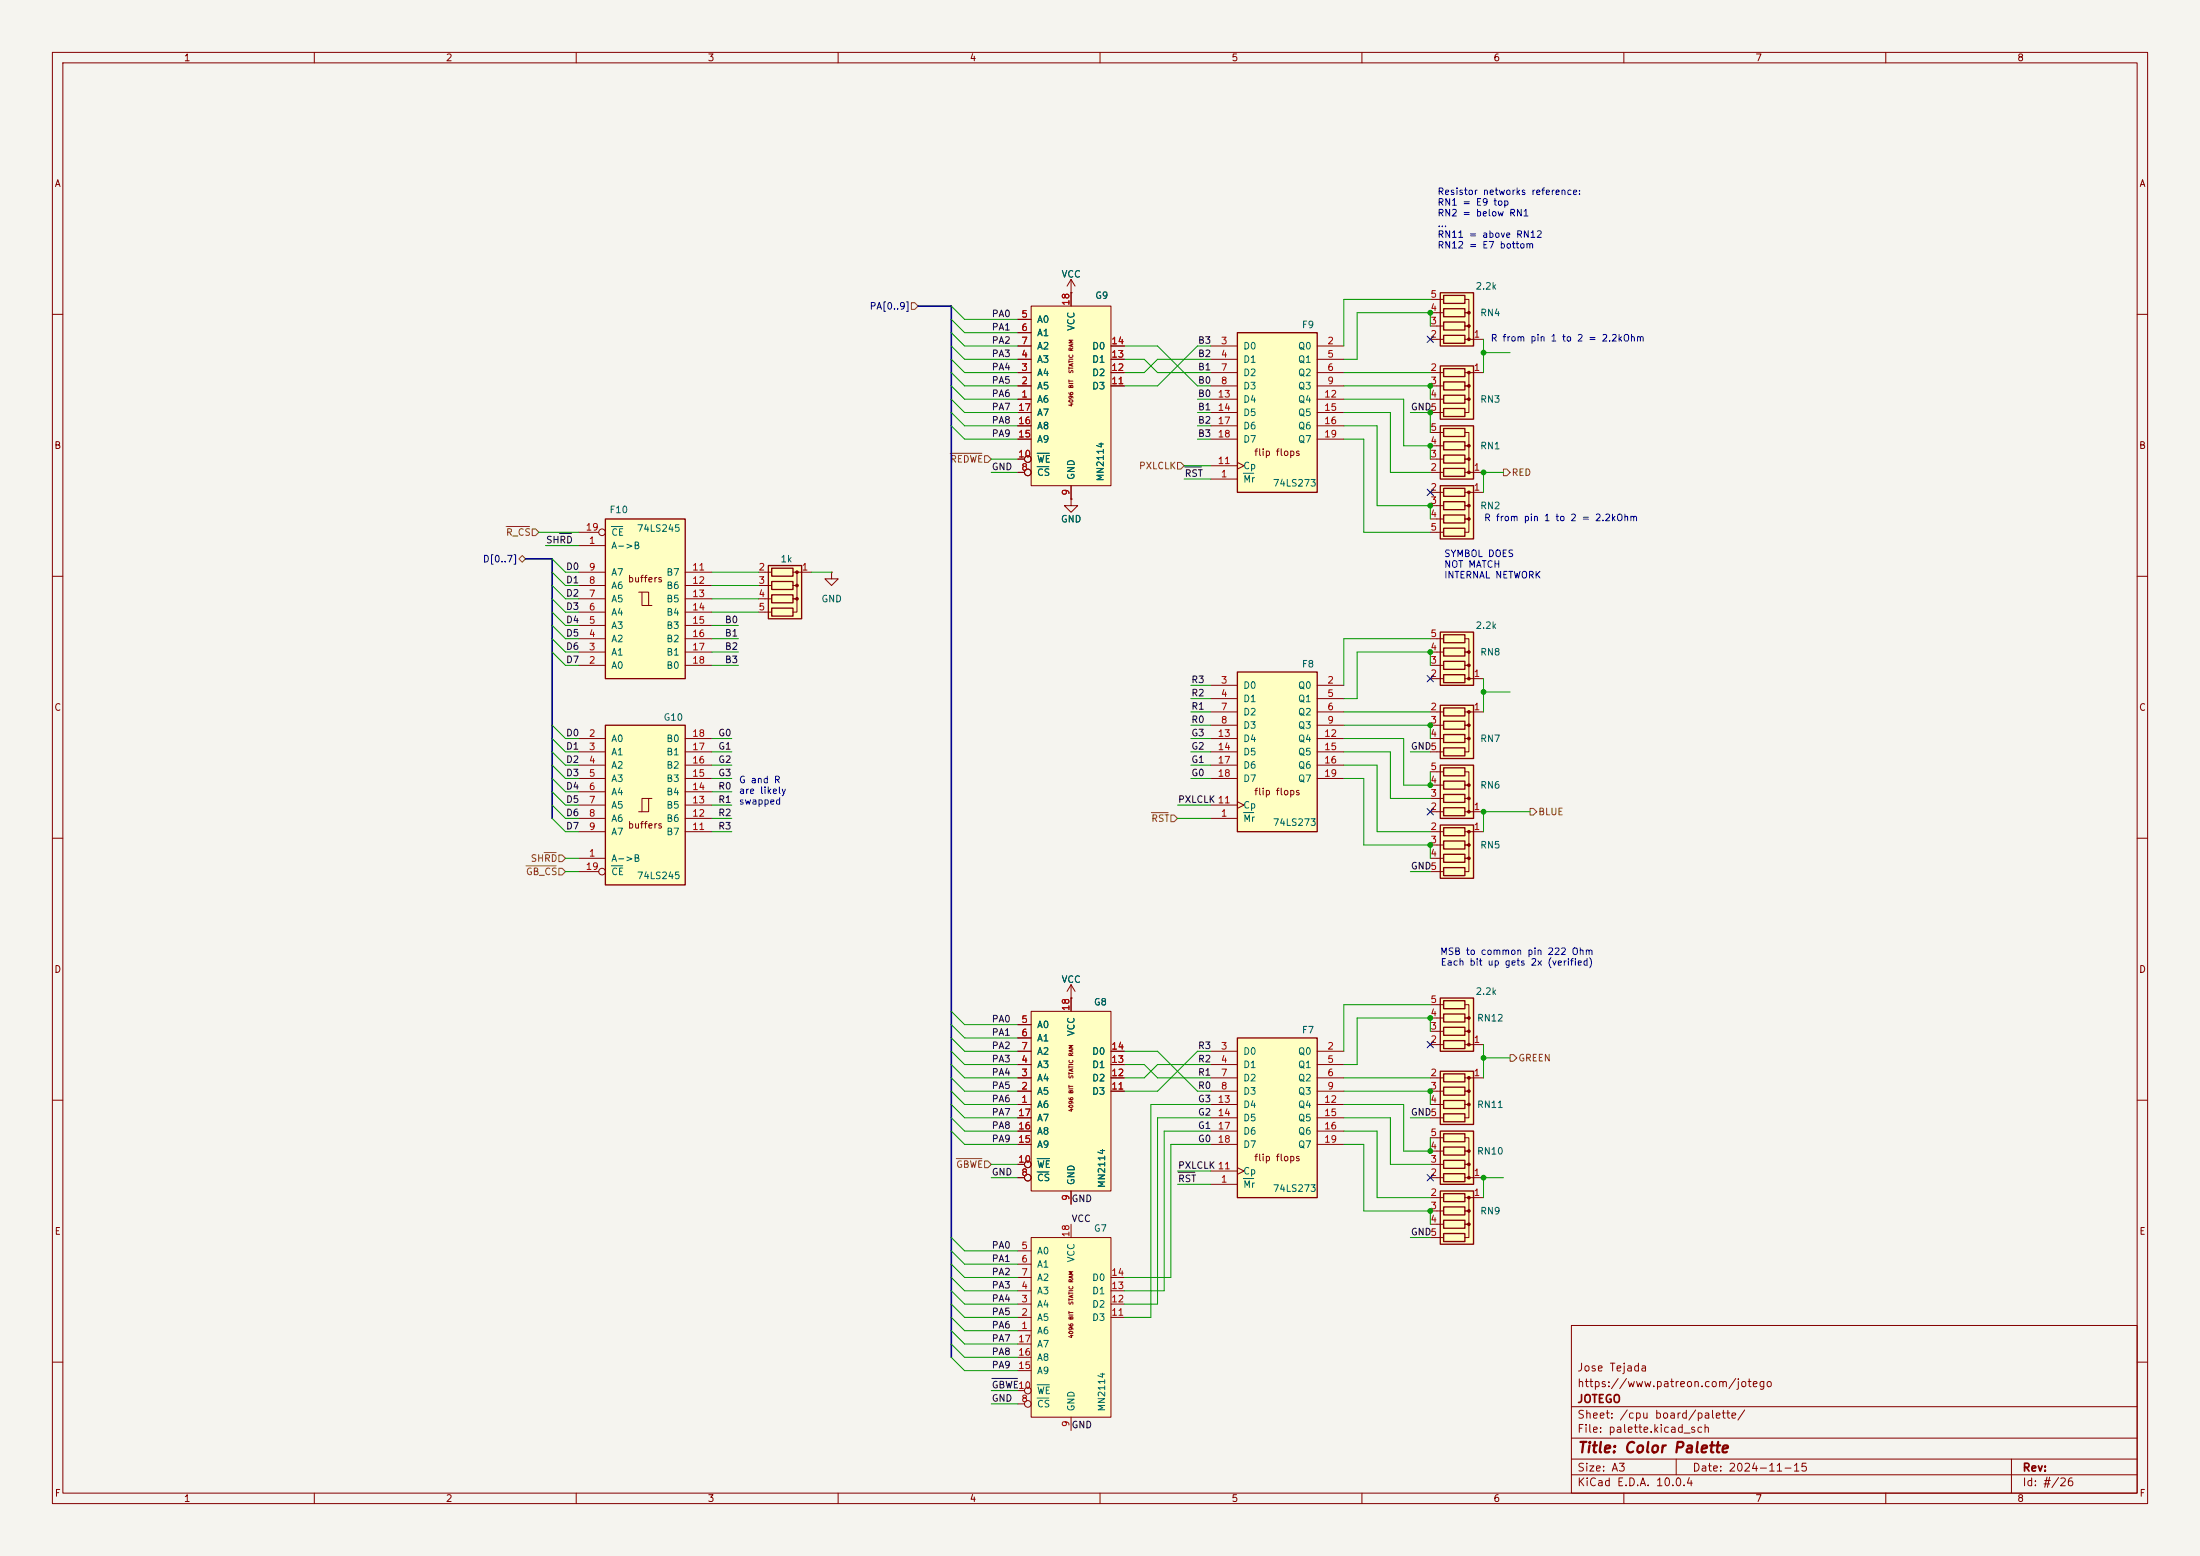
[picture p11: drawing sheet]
<svg xmlns="http://www.w3.org/2000/svg" width="420mm" height="297mm" viewBox="0 0 420 297" stroke-linecap="round" stroke-linejoin="round" font-family="sans-serif">
<path d="M0 0h420v297h-420z" fill="#f5f4ef" stroke="#f5f4ef" stroke-width=".19"/>
<g fill="none" stroke="#840000" stroke-width=".19">
<path d="M10 10h400v277h-400zM12 12h396v273h-396zM60 10v2M110 10v2M160 10v2M210 10v2M260 10v2M310 10v2M360 10v2M10 60h2M408 60h2M10 110h2"/>
<path d="M408 110h2M10 160h2M408 160h2M10 210h2M408 210h2M300 253h108v32h-108zM10 260h2M300 278.5h108M300 274.5h108M300 268.5h108M320 278.5v3M384 278.5v6.5"/>
<path d="M408 260h2M60 285v2M110 285v2M160 285v2M210 285v2M260 285v2M300 281.5h108M310 285v2M360 285v2"/>
</g>
<path d="M275 146.1h6.3v10.1h-6.3z" fill="#ffffc2"/>
<path d="M275 146.1h6.3v10.1h-6.3zM275.6 154.2h4.1v1.5h-4.1zM275.6 151.6h4.1v1.6h-4.1zM275.6 149.1h4.1v1.5h-4.1zM275.6 146.6h4.1v1.5h-4.1z" fill="none" stroke="#840000" stroke-width=".25"/>
<g fill="#840000" stroke="#840000" stroke-width=".19">
<circle cx="280.4" cy="154.9" r=".25"/>
<circle cx="280.4" cy="152.4" r=".25"/>
<circle cx="280.4" cy="149.9" r=".25"/>
</g>
<path d="M273 154.9h2.6M273 152.4h2.6M273 149.9h2.6M273 147.3h2.6M279.7 147.3h.7v2.6h-.7h.7v2.5h-.7h.7v2.5h-.7M280.7 154.9h2.5" fill="none" stroke="#840000" stroke-width=".19"/>
<path d="M275 227.3h6.3v10.2h-6.3z" fill="#ffffc2"/>
<path d="M275 227.3h6.3v10.2h-6.3zM275.6 227.8h4.1v1.6h-4.1zM275.6 230.4h4.1v1.5h-4.1zM275.6 232.9h4.1v1.5h-4.1zM275.6 235.5h4.1v1.5h-4.1z" fill="none" stroke="#840000" stroke-width=".25"/>
<g fill="#840000" stroke="#840000" stroke-width=".19">
<circle cx="280.4" cy="228.6" r=".25"/>
<circle cx="280.4" cy="231.1" r=".25"/>
<circle cx="280.4" cy="233.7" r=".25"/>
</g>
<path d="M273 228.6h2.6M273 231.1h2.6M273 233.7h2.6M273 236.2h2.6M279.7 228.6h.7v2.5h-.7h.7v2.6h-.7h.7v2.5h-.7M280.7 228.6h2.5" fill="none" stroke="#840000" stroke-width=".19"/>
<path d="M275 215.9h6.3v10.2h-6.3z" fill="#ffffc2"/>
<path d="M275 215.9h6.3v10.2h-6.3zM275.6 218.9h4.1v1.6h-4.1zM275.6 216.4h4.1v1.5h-4.1zM275.6 224h4.1v1.6h-4.1zM275.6 221.5h4.1v1.5h-4.1z" fill="none" stroke="#840000" stroke-width=".25"/>
<g fill="#840000" stroke="#840000" stroke-width=".19">
<circle cx="280.4" cy="224.8" r=".25"/>
<circle cx="280.4" cy="222.2" r=".25"/>
<circle cx="280.4" cy="219.7" r=".25"/>
</g>
<path d="M273 219.7h2.6M273 217.2h2.6M279.7 217.2h.7v2.5h-.7h.7v2.5h-.7h.7v2.6h-.7M273 224.8h2.6M273 222.2h2.6M280.7 224.8h2.5" fill="none" stroke="#840000" stroke-width=".19"/>
<path d="M115.6 138.4h15.2v30.5h-15.2z" fill="#ffffc2"/>
<g fill="none" stroke="#840000" stroke-width=".19">
<path d="M110.5 141h5.1M110.5 143.5h5.1M110.5 146.1h5.1M110.5 148.6h5.1M110.5 151.1h5.1M110.5 153.7h5.1M110.5 156.2h5.1M110.5 158.8h5.1M123.8 152.4h-1.2v2.5M124.5 152.4h-.7v2.5h-1.9M130.8 141h5.1M130.8 143.5h5.1"/>
<path d="M130.8 146.1h5.1M130.8 148.6h5.1M130.8 151.1h5.1M130.8 153.7h5.1M130.8 156.2h5.1M130.8 158.8h5.1M110.5 163.8h5.1M110.5 166.4h3.8"/>
<circle cx="114.9" cy="166.4" r=".63"/>
</g>
<path d="M115.6 138.4h15.2v30.5h-15.2z" fill="none" stroke="#840000" stroke-width=".25"/>
<path d="M116.7 165.3h2.2" fill="none" stroke="#006464" stroke-width=".19"/>
<path d="M275 69.9h6.3v10.1h-6.3z" fill="#ffffc2"/>
<path d="M275 69.9h6.3v10.1h-6.3zM275.6 70.4h4.1v1.5h-4.1zM275.6 72.9h4.1v1.5h-4.1zM275.6 75.4h4.1v1.6h-4.1zM275.6 78h4.1v1.5h-4.1z" fill="none" stroke="#840000" stroke-width=".25"/>
<g fill="#840000" stroke="#840000" stroke-width=".19">
<circle cx="280.4" cy="71.1" r=".25"/>
<circle cx="280.4" cy="73.7" r=".25"/>
<circle cx="280.4" cy="76.2" r=".25"/>
</g>
<path d="M273 71.1h2.6M273 73.7h2.6M273 76.2h2.6M273 78.7h2.6M279.7 71.1h.7v2.6h-.7h.7v2.5h-.7h.7v2.5h-.7M280.7 71.1h2.5" fill="none" stroke="#840000" stroke-width=".19"/>
<path d="M275 190.5h6.3v10.2h-6.3z" fill="#ffffc2"/>
<path d="M275 190.5h6.3v10.2h-6.3zM275.6 198.6h4.1v1.6h-4.1zM275.6 196.1h4.1v1.5h-4.1zM275.6 193.5h4.1v1.6h-4.1zM275.6 191h4.1v1.5h-4.1z" fill="none" stroke="#840000" stroke-width=".25"/>
<g fill="#840000" stroke="#840000" stroke-width=".19">
<circle cx="280.4" cy="199.4" r=".25"/>
<circle cx="280.4" cy="196.8" r=".25"/>
<circle cx="280.4" cy="194.3" r=".25"/>
</g>
<path d="M273 199.4h2.6M273 196.9h2.6M273 194.3h2.6M273 191.8h2.6M279.7 191.8h.7v2.5h-.7h.7v2.6h-.7h.7v2.5h-.7M280.7 199.4h2.5" fill="none" stroke="#840000" stroke-width=".19"/>
<path d="M275 204.5h6.3v10.1h-6.3z" fill="#ffffc2"/>
<path d="M275 204.5h6.3v10.1h-6.3zM275.6 205h4.1v1.5h-4.1zM275.6 207.5h4.1v1.5h-4.1zM275.6 210.1h4.1v1.5h-4.1zM275.6 212.6h4.1v1.5h-4.1z" fill="none" stroke="#840000" stroke-width=".25"/>
<g fill="#840000" stroke="#840000" stroke-width=".19">
<circle cx="280.4" cy="205.7" r=".25"/>
<circle cx="280.4" cy="208.3" r=".25"/>
<circle cx="280.4" cy="210.8" r=".25"/>
</g>
<path d="M273 205.7h2.6M273 208.3h2.6M273 210.8h2.6M273 213.4h2.6M279.7 205.7h.7v2.6h-.7h.7v2.5h-.7h.7v2.6h-.7M280.7 205.7h2.5" fill="none" stroke="#840000" stroke-width=".19"/>
<path d="M196.8 193h15.3v34.3h-15.3z" fill="#ffffc2"/>
<g fill="none" stroke="#840000" stroke-width=".19">
<path d="M194.3 195.6h2.5M194.3 198.1h2.5M196.8 193h15.3v34.3h-15.3zM204.5 190.5v2.5M194.3 210.8h2.5M194.3 208.3h2.5M194.3 205.7h2.5M194.3 203.2h2.5M194.3 200.7h2.5M194.3 218.4h2.5M194.3 215.9h2.5M194.3 213.4h2.5"/>
<path d="M212.1 208.3h2.5M212.1 205.7h2.5M212.1 203.2h2.5M212.1 200.7h2.5M194.3 224.8h1.3M194.3 222.2h1.3M204.5 227.3v2.6"/>
<circle cx="196.2" cy="222.2" r=".63"/>
<circle cx="196.2" cy="224.8" r=".63"/>
</g>
<path d="M198 223.7h2.2M198 221.1h2.3" fill="none" stroke="#006464" stroke-width=".19"/>
<path d="M236.2 198.1h15.3v30.5h-15.3z" fill="#ffffc2"/>
<path d="M236.2 198.1h15.3v30.5h-15.3z" fill="none" stroke="#840000" stroke-width=".25"/>
<g fill="none" stroke="#840000" stroke-width=".19">
<path d="M231.1 200.7h5.1M231.1 203.2h5.1M231.1 205.7h5.1M231.1 208.3h5.1M231.1 210.8h5.1M231.1 213.4h5.1M231.1 215.9h5.1M231.1 218.4h5.1M251.5 200.7h5M251.5 203.2h5M251.5 205.7h5M251.5 208.3h5"/>
<path d="M251.5 210.8h5M251.5 213.4h5M251.5 215.9h5M251.5 218.4h5M231.1 226.1h5.1M231.1 223.5h5.1M236.2 222.9l1.3 .6-1.3 .7"/>
</g>
<path d="M237.4 225h1.9" fill="none" stroke="#006464" stroke-width=".19"/>
<path d="M236.2 128.3h15.3v30.5h-15.3z" fill="#ffffc2"/>
<path d="M236.2 128.3h15.3v30.5h-15.3z" fill="none" stroke="#840000" stroke-width=".25"/>
<g fill="none" stroke="#840000" stroke-width=".19">
<path d="M231.1 130.8h5.1M231.1 133.4h5.1M231.1 135.9h5.1M231.1 138.4h5.1M251.5 130.8h5M251.5 133.4h5M251.5 135.9h5M251.5 138.4h5M231.1 156.2h5.1M231.1 153.7h5.1M231.1 141h5.1M231.1 143.5h5.1"/>
<path d="M231.1 146.1h5.1M231.1 148.6h5.1M236.2 153l1.3 .7-1.3 .6M251.5 141h5M251.5 143.5h5M251.5 146.1h5M251.5 148.6h5"/>
</g>
<path d="M237.4 155.1h1.9" fill="none" stroke="#006464" stroke-width=".19"/>
<path d="M146.7 108h6.3v10.1h-6.3z" fill="#ffffc2"/>
<path d="M146.7 108h6.3v10.1h-6.3zM147.3 108.5h4.1v1.5h-4.1zM147.3 111h4.1v1.5h-4.1zM147.3 113.5h4.1v1.6h-4.1zM147.3 116.1h4.1v1.5h-4.1z" fill="none" stroke="#840000" stroke-width=".25"/>
<g fill="#840000" stroke="#840000" stroke-width=".19">
<circle cx="152.1" cy="109.2" r=".25"/>
<circle cx="152.1" cy="111.8" r=".25"/>
<circle cx="152.1" cy="114.3" r=".25"/>
</g>
<path d="M144.8 109.2h2.5M144.8 111.8h2.5M144.8 114.3h2.5M144.8 116.8h2.5M151.4 109.2h.7v2.6h-.7h.7v2.5h-.7h.7v2.5h-.7M152.4 109.2h2.5" fill="none" stroke="#840000" stroke-width=".19"/>
<path d="M275 134.6h6.3v10.2h-6.3z" fill="#ffffc2"/>
<path d="M275 134.6h6.3v10.2h-6.3zM275.6 135.1h4.1v1.6h-4.1zM275.6 137.7h4.1v1.5h-4.1zM275.6 140.2h4.1v1.5h-4.1zM275.6 142.7h4.1v1.6h-4.1z" fill="none" stroke="#840000" stroke-width=".25"/>
<g fill="#840000" stroke="#840000" stroke-width=".19">
<circle cx="280.4" cy="135.9" r=".25"/>
<circle cx="280.4" cy="138.4" r=".25"/>
<circle cx="280.4" cy="141" r=".25"/>
</g>
<path d="M273 135.9h2.6M273 138.4h2.6M279.7 135.9h.7v2.5h-.7h.7v2.6h-.7h.7v2.5h-.7M280.7 135.9h2.5M273 141h2.6M273 143.5h2.6" fill="none" stroke="#840000" stroke-width=".19"/>
<path d="M275 120.7h6.3v10.1h-6.3z" fill="#ffffc2"/>
<path d="M275 120.7h6.3v10.1h-6.3zM275.6 128.8h4.1v1.5h-4.1zM275.6 126.2h4.1v1.6h-4.1zM275.6 123.7h4.1v1.5h-4.1zM275.6 121.2h4.1v1.5h-4.1z" fill="none" stroke="#840000" stroke-width=".25"/>
<g fill="#840000" stroke="#840000" stroke-width=".19">
<circle cx="280.4" cy="129.5" r=".25"/>
<circle cx="280.4" cy="127" r=".25"/>
<circle cx="280.4" cy="124.5" r=".25"/>
</g>
<path d="M273 129.5h2.6M273 127h2.6M273 124.5h2.6M273 121.9h2.6M279.7 121.9h.7v2.6h-.7h.7v2.5h-.7h.7v2.5h-.7M280.7 129.5h2.5" fill="none" stroke="#840000" stroke-width=".19"/>
<path d="M115.6 99.1h15.2v30.4h-15.2z" fill="#ffffc2"/>
<g fill="none" stroke="#840000" stroke-width=".19">
<path d="M110.5 104.1h5.1M110.5 119.4h5.1M110.5 116.8h5.1M110.5 114.3h5.1M110.5 111.8h5.1M110.5 109.2h5.1M110.5 101.6h3.8M121.9 113h1.9v2.6h.7M122.6 113v2.6h1.2M130.8 119.4h5.1M130.8 116.8h5.1M130.8 114.3h5.1"/>
<path d="M130.8 111.8h5.1M130.8 109.2h5.1M158.7 109.2v1.3h-1.2l1.2 1.3 1.3-1.3h-1.3M158.7 109.2h.1M110.5 127h5.1M110.5 124.5h5.1M110.5 121.9h5.1M130.8 127h5.1M130.8 124.5h5.1M130.8 121.9h5.1"/>
<circle cx="114.9" cy="101.6" r=".63"/>
</g>
<path d="M115.6 99.1h15.2v30.4h-15.2z" fill="none" stroke="#840000" stroke-width=".25"/>
<path d="M116.7 100.5h2.2" fill="none" stroke="#006464" stroke-width=".19"/>
<path d="M236.2 63.5h15.3v30.5h-15.3z" fill="#ffffc2"/>
<path d="M236.2 63.5h15.3v30.5h-15.3z" fill="none" stroke="#840000" stroke-width=".25"/>
<g fill="none" stroke="#840000" stroke-width=".19">
<path d="M231.1 66h5.1M231.1 68.6h5.1M231.1 71.1h5.1M231.1 73.7h5.1M231.1 76.2h5.1M231.1 78.7h5.1M251.5 66h5M251.5 68.6h5M251.5 71.1h5M251.5 73.7h5M251.5 76.2h5M251.5 78.7h5"/>
<path d="M231.1 91.4h5.1M231.1 88.9h5.1M231.1 81.3h5.1M231.1 83.8h5.1M236.2 88.3l1.3 .6-1.3 .6M251.5 81.3h5M251.5 83.8h5"/>
</g>
<path d="M237.4 90.3h1.9" fill="none" stroke="#006464" stroke-width=".19"/>
<path d="M275 81.3h6.3v10.1h-6.3z" fill="#ffffc2"/>
<path d="M275 81.3h6.3v10.1h-6.3zM275.6 89.4h4.1v1.5h-4.1zM275.6 86.9h4.1v1.5h-4.1zM275.6 84.3h4.1v1.6h-4.1zM275.6 81.8h4.1v1.5h-4.1z" fill="none" stroke="#840000" stroke-width=".25"/>
<g fill="#840000" stroke="#840000" stroke-width=".19">
<circle cx="280.4" cy="90.2" r=".25"/>
<circle cx="280.4" cy="87.6" r=".25"/>
<circle cx="280.4" cy="85.1" r=".25"/>
</g>
<path d="M273 90.2h2.6M273 87.6h2.6M273 85.1h2.6M273 82.6h2.6M279.7 82.6h.7v2.5h-.7h.7v2.5h-.7h.7v2.6h-.7M280.7 90.2h2.5" fill="none" stroke="#840000" stroke-width=".19"/>
<path d="M196.8 236.2h15.3v34.3h-15.3z" fill="#ffffc2"/>
<g fill="none" stroke="#840000" stroke-width=".19">
<path d="M204.5 190.5h.1M204.5 188v2.5M204.5 188l-.8 1.2M204.5 188l.7 1.2M194.3 238.8h2.5M196.8 236.2h15.3v34.3h-15.3zM204.5 233.7v2.5M194.3 254h2.5M194.3 251.5h2.5M194.3 248.9h2.5M194.3 246.4h2.5M194.3 241.3h2.5"/>
<path d="M194.3 243.8h2.5M194.3 259.1h2.5M194.3 256.5h2.5M212.1 251.5h2.5M212.1 248.9h2.5M212.1 246.4h2.5M212.1 243.8h2.5M194.3 268h1.3M194.3 265.4h1.3M194.3 261.6h2.5M204.5 270.5v2.5"/>
<circle cx="196.2" cy="268" r=".63"/>
<circle cx="196.2" cy="265.4" r=".63"/>
</g>
<path d="M198 266.9h2.2M198 264.3h2.3" fill="none" stroke="#006464" stroke-width=".19"/>
<path d="M275 92.7h6.3v10.2h-6.3z" fill="#ffffc2"/>
<path d="M275 92.7h6.3v10.2h-6.3zM275.6 93.2h4.1v1.5h-4.1zM275.6 95.8h4.1v1.5h-4.1zM275.6 98.3h4.1v1.5h-4.1zM275.6 100.8h4.1v1.6h-4.1z" fill="none" stroke="#840000" stroke-width=".25"/>
<g fill="#840000" stroke="#840000" stroke-width=".19">
<circle cx="280.4" cy="94" r=".25"/>
<circle cx="280.4" cy="96.5" r=".25"/>
<circle cx="280.4" cy="99.1" r=".25"/>
</g>
<path d="M204.5 55.9h.1M204.5 53.3l-.8 1.3M204.5 53.3l.7 1.3M204.5 53.3v2.6M204.5 95.3v1.2h1.2l-1.2 1.3-1.3-1.3h1.3M204.5 95.3h.1M273 94h2.6M273 96.5h2.6M273 99.1h2.6M279.7 94h.7v2.5h-.7h.7v2.6h-.7h.7v2.5h-.7M280.7 94h2.5M273 101.6h2.6" fill="none" stroke="#840000" stroke-width=".19"/>
<path d="M275 55.9h6.3v10.1h-6.3z" fill="#ffffc2"/>
<path d="M275 55.9h6.3v10.1h-6.3zM275.6 58.9h4.1v1.6h-4.1zM275.6 56.4h4.1v1.5h-4.1zM275.6 64h4.1v1.5h-4.1zM275.6 61.5h4.1v1.5h-4.1z" fill="none" stroke="#840000" stroke-width=".25"/>
<g fill="#840000" stroke="#840000" stroke-width=".19">
<circle cx="280.4" cy="64.8" r=".25"/>
<circle cx="280.4" cy="62.2" r=".25"/>
<circle cx="280.4" cy="59.7" r=".25"/>
</g>
<path d="M273 59.7h2.6M273 57.2h2.6M279.7 57.2h.7v2.5h-.7h.7v2.5h-.7h.7v2.6h-.7M273 64.8h2.6M273 62.2h2.6M280.7 64.8h2.5" fill="none" stroke="#840000" stroke-width=".19"/>
<path d="M196.8 58.4h15.3v34.3h-15.3z" fill="#ffffc2"/>
<g fill="none" stroke="#840000" stroke-width=".19">
<path d="M196.8 58.4h15.3v34.3h-15.3zM204.5 55.9v2.5M194.3 76.2h2.5M194.3 73.7h2.5M194.3 71.1h2.5M194.3 68.6h2.5M194.3 61h2.5M194.3 63.5h2.5M194.3 66h2.5M194.3 78.7h2.5M212.1 73.7h2.5M212.1 71.1h2.5"/>
<path d="M212.1 68.6h2.5M212.1 66h2.5M194.3 90.2h1.3M194.3 87.6h1.3M194.3 83.8h2.5M194.3 81.3h2.5M204.5 92.7v2.6"/>
<circle cx="196.2" cy="87.6" r=".63"/>
<circle cx="196.2" cy="90.2" r=".63"/>
</g>
<path d="M198 89.1h2.2M198 86.5h2.3" fill="none" stroke="#006464" stroke-width=".19"/>
<path d="M275 157.5h6.3v10.1h-6.3z" fill="#ffffc2"/>
<path d="M275 157.5h6.3v10.1h-6.3zM275.6 158h4.1v1.5h-4.1zM275.6 160.5h4.1v1.6h-4.1zM275.6 163.1h4.1v1.5h-4.1zM275.6 165.6h4.1v1.5h-4.1z" fill="none" stroke="#840000" stroke-width=".25"/>
<g fill="#840000" stroke="#840000" stroke-width=".19">
<circle cx="280.4" cy="158.7" r=".25"/>
<circle cx="280.4" cy="161.3" r=".25"/>
<circle cx="280.4" cy="163.8" r=".25"/>
</g>
<g fill="none" stroke="#840000" stroke-width=".19">
<path d="M204.5 55.9h.1M204.5 55.9v2.5M194.3 76.2h2.5M194.3 73.7h2.5M194.3 71.1h2.5M194.3 68.6h2.5M194.3 61h2.5M194.3 63.5h2.5M194.3 66h2.5M194.3 78.7h2.5M212.1 73.7h2.5M212.1 71.1h2.5"/>
<path d="M212.1 68.6h2.5M212.1 66h2.5M194.3 90.2h1.3M194.3 87.6h1.3M194.3 83.8h2.5M194.3 81.3h2.5M204.5 95.3h.1M204.5 92.7v2.6M273 158.8h2.6M279.7 158.8h.7v2.5h-.7h.7v2.5h-.7h.7v2.6h-.7M280.7 158.8h2.5M273 161.3h2.6"/>
<path d="M273 163.8h2.6M273 166.4h2.6M194.3 195.6h2.5M194.3 198.1h2.5M204.5 190.5h.1M204.5 190.5v2.5M194.3 210.8h2.5M194.3 208.3h2.5M194.3 205.7h2.5M194.3 203.2h2.5M194.3 200.7h2.5M194.3 218.4h2.5"/>
<path d="M194.3 215.9h2.5M194.3 213.4h2.5M212.1 208.3h2.5M212.1 205.7h2.5M212.1 203.2h2.5M212.1 200.7h2.5M194.3 224.8h1.3M194.3 222.2h1.3M204.5 227.3v2.6"/>
<circle cx="196.2" cy="87.6" r=".63"/>
<circle cx="196.2" cy="90.2" r=".63"/>
<circle cx="196.2" cy="222.2" r=".63"/>
<circle cx="196.2" cy="224.8" r=".63"/>
</g>
<g fill="none" stroke="#725600" stroke-width=".19">
<path d="M174 57.8h.6l.7 .6-.7 .7h-.6zM181.4 86.5h6M188 87h.6l.6 .6-.6 .7h-.6zM224.8 88.3h.6l.7 .6-.7 .6h-.6zM287 89.5h.7l.6 .7-.6 .6h-.7zM96.6 100.5h4.5M99.1 106.7l.6-.7 .6 .7-.6 .6zM101.6 101h.6l.7 .6-.7 .6h-.6zM219.8 155.1h3.2M223.5 155.6h.7l.6 .6-.6 .6h-.7zM292.1 154.3h.6l.7 .6-.7 .7h-.6zM100.4 165.3h5.8"/>
<path d="M103.9 162.7h2.3M106.7 165.7h.6l.6 .7-.6 .6h-.6zM106.7 163.2h.6l.6 .6-.6 .7h-.6zM288.3 201.3h.6l.7 .6-.7 .7h-.6zM182.6 221.1h4.8M188 221.6h.6l.6 .6-.6 .7h-.6z"/>
</g>
<path d="M226.2 89.1h3.2M106.8 101.8h2.3M224.9 223.7h3.2M189.4 263.1h4.8" fill="none" stroke="#0f0f0f" stroke-width=".19"/>
<path d="M175.3 58.4h6.3v200.7M100.3 106.7h5.1v49.5" fill="none" stroke="#000084" stroke-width=".3"/>
<g fill="none" stroke="#009600" stroke-width=".19">
<path d="M181.6 58.4l2.5 2.6h10.2M273 57.2h-16.5v8.8M181.6 78.7l2.5 2.6h10.2M181.6 76.2l2.5 2.5h10.2M181.6 73.7l2.5 2.5h10.2M181.6 68.6l2.5 2.5h10.2M181.6 71.1l2.5 2.6h10.2M181.6 61l2.5 2.5h10.2M181.6 66l2.5 2.6h10.2M181.6 63.5l2.5 2.5h10.2M214.6 68.6h3.8l2.6 2.5h10.1M214.6 66h6.4l7.6 7.7h2.5"/>
<path d="M228.6 78.7h2.5M228.6 76.2h2.5M231.1 68.6h-10.1l-2.6 2.5h-3.8M231.1 66h-2.5l-7.6 7.7h-6.4M256.5 73.7h16.5v2.5M256.5 76.2h11.5v8.9h5v2.5M256.5 78.7h8.9v11.5h7.6M256.5 71.1h16.5M269.2 78.7h3.8v3.9M273 62.2v-2.5h-13.9v8.9h-2.6M283.2 64.8v6.3M283.2 67.3h5.1"/>
<path d="M181.6 81.3l2.5 2.5h10.2M189.2 90.2h5.1M189.2 87.6h5.1M226.1 88.9h5M226.1 91.4h5M228.6 81.3h2.5M228.6 83.8h2.5M256.5 81.3h6.4v15.2h10.1v2.6M256.5 83.8h3.8v17.8h12.7M287 90.2h-3.8v3.8M102.9 101.6h7.6M104.1 104.1h6.4"/>
<path d="M105.4 116.8l2.5 2.6h2.6M105.4 114.3l2.5 2.5h2.6M105.4 119.4l2.5 2.5h2.6M105.4 109.2l2.5 2.6h2.6M105.4 106.7l2.5 2.5h2.6M105.4 111.8l2.5 2.5h2.6M135.9 119.4h5.1M135.9 116.8h8.9M135.9 111.8h8.9M135.9 109.2h8.9M135.9 114.3h8.9M154.9 109.2h3.8"/>
<path d="M105.4 138.4l2.5 2.6h2.6M105.4 124.5l2.5 2.5h2.6M105.4 121.9l2.5 2.6h2.6M135.9 127h5.1M135.9 124.5h5.1M135.9 121.9h5.1M227.3 130.8h3.8M227.3 135.9h3.8M227.3 133.4h3.8M227.3 138.4h3.8M256.5 138.4h16.5v2.6M256.5 135.9h16.5"/>
<path d="M273 121.9h-16.5v8.9M273 127v-2.5h-13.9v8.9h-2.6M283.2 129.5v6.4M283.2 132.1h5.1M105.4 156.2l2.5 2.6h2.6M105.4 153.7l2.5 2.5h2.6M105.4 151.1l2.5 2.6h2.6M105.4 148.6l2.5 2.5h2.6M105.4 146.1l2.5 2.5h2.6M105.4 141l2.5 2.5h2.6M105.4 143.5l2.5 2.6h2.6M135.9 158.8h3.8"/>
<path d="M135.9 156.2h3.8M135.9 153.7h3.8M135.9 151.1h3.8M135.9 141h3.8M135.9 148.6h3.8M135.9 143.5h3.8M135.9 146.1h3.8M224.8 156.2h6.3M224.8 153.7h6.3M227.3 141h3.8M227.3 148.6h3.8M227.3 143.5h3.8"/>
<path d="M227.3 146.1h3.8M256.5 146.1h6.4v12.7h10.1M256.5 141h11.5v8.9h5v-2.6M256.5 148.6h3.8v12.7h12.7v2.5M256.5 143.5h8.9v8.9h7.6M269.2 143.5h3.8M292.1 154.9h-8.9v3.9M107.9 163.8h2.6M107.9 166.4h2.6M269.2 166.4h3.8M181.6 198.1l2.5 2.6h10.2M181.6 193l2.5 2.6h10.2"/>
<path d="M181.6 195.6l2.5 2.5h10.2M273 191.8h-16.5v8.9M273 196.9v-2.6h-13.9v8.9h-2.6M283.2 199.4v6.3M181.6 213.4l2.5 2.5h10.2M181.6 203.2l2.5 2.5h10.2M181.6 208.3l2.5 2.5h10.2M181.6 200.7l2.5 2.5h10.2M181.6 210.8l2.5 2.6h10.2M181.6 215.9l2.5 2.5h10.2M181.6 205.7l2.5 2.6h10.2M214.6 203.2h3.8l2.6 2.5h10.1"/>
<path d="M214.6 200.7h6.4l7.6 7.6h2.5M231.1 215.9h-8.9v30.5h-7.6M231.1 203.2h-10.1l-2.6 2.5h-3.8M231.1 210.8h-11.4v40.7h-5.1M231.1 213.4h-10.1v35.5h-6.4M231.1 218.4h-7.6v25.4h-8.9M231.1 200.7h-2.5l-7.6 7.6h-6.4M256.5 215.9h6.4v12.7h10.1M256.5 205.7h16.5M256.5 210.8h11.5v8.9h5v-2.5M256.5 208.3h16.5v2.5M256.5 218.4h3.8v12.7h12.7v2.6"/>
<path d="M256.5 213.4h8.9v8.8h7.6M269.2 213.4h3.8M283.2 201.9h5.1M181.6 236.2l2.5 2.6h10.2M181.6 238.8l2.5 2.5h10.2M189.2 224.8h5.1M189.2 222.2h5.1M224.8 226.1h6.3M224.8 223.5h6.3M269.2 236.2h3.8M287 224.8h-3.8v3.8M181.6 246.4l2.5 2.5h10.2"/>
<path d="M181.6 243.8l2.5 2.6h10.2M181.6 248.9l2.5 2.6h10.2M181.6 241.3l2.5 2.5h10.2M181.6 251.5l2.5 2.5h10.2M181.6 254l2.5 2.5h10.2M181.6 259.1l2.5 2.5h10.2M181.6 256.5l2.5 2.6h10.2M189.2 268h5.1M189.2 265.4h5.1"/>
</g>
<path d="M272.4 64.2l1.3 1.2M273.7 64.2l-1.3 1.2M272.4 93.4l1.3 1.2M273.7 93.4l-1.3 1.2M272.4 128.9l1.3 1.2M273.7 128.9l-1.3 1.2M272.4 154.3l1.3 1.2M273.7 154.3l-1.3 1.2M272.4 198.8l1.3 1.2M273.7 198.8l-1.3 1.2M272.4 224.2l1.3 1.2M273.7 224.2l-1.3 1.2" fill="none" stroke="#000084" stroke-width=".19"/>
<path d="M198 89.1h2.2M198 86.5h2.3M198 223.7h2.2M198 221.1h2.3" fill="none" stroke="#006464" stroke-width=".19"/>
<g fill="#009600" stroke="#009600" stroke-width=".19">
<circle cx="273" cy="85.1" r=".46"/>
<circle cx="273" cy="78.7" r=".46"/>
<circle cx="273" cy="59.7" r=".46"/>
<circle cx="283.2" cy="67.3" r=".46"/>
<circle cx="273" cy="73.7" r=".46"/>
<circle cx="283.2" cy="90.2" r=".46"/>
<circle cx="283.2" cy="132.1" r=".46"/>
<circle cx="273" cy="96.5" r=".46"/>
<circle cx="273" cy="124.5" r=".46"/>
<circle cx="273" cy="138.4" r=".46"/>
<circle cx="273" cy="161.3" r=".46"/>
<circle cx="273" cy="149.9" r=".46"/>
<circle cx="273" cy="194.3" r=".46"/>
<circle cx="283.2" cy="154.9" r=".46"/>
<circle cx="273" cy="219.7" r=".46"/>
<circle cx="273" cy="231.1" r=".46"/>
<circle cx="273" cy="208.3" r=".46"/>
<circle cx="283.2" cy="201.9" r=".46"/>
<circle cx="283.2" cy="224.8" r=".46"/>
</g>
<text font-size="2" fill="#840000" x="301" y="277.8">Title: Color Palette</text>
<g font-size="1.5" fill="#840000">
<text x="301" y="262.1">Jose Tejada</text>
<text x="301" y="268.1">JOTEGO</text>
<text x="301" y="265.1">https://www.patreon.com/jotego</text>
<text x="301" y="273.8">File: palette.kicad_sch</text>
<text x="301" y="271.1">Sheet: /cpu board/palette/</text>
<text x="301" y="281.2">Size: A3</text>
<text x="323" y="281.2">Date: 2024-11-15</text>
<text x="386" y="281.2">Rev:</text>
<text x="301" y="284">KiCad E.D.A. 10.0.4</text>
<text x="386" y="284">Id: #/26</text>
</g>
<g font-size="1.3" fill="#840000">
<text x="35" y="12">1</text>
<text x="85" y="12">2</text>
<text x="135" y="12">3</text>
<text x="185" y="12">4</text>
<text x="235" y="12">5</text>
<text x="285" y="12">6</text>
<text x="335" y="12">7</text>
<text x="385" y="12">8</text>
<text x="10.3" y="36">A</text>
<text x="408.3" y="36">A</text>
<text x="10.3" y="86">B</text>
<text x="239.3" y="87.3">flip flops</text>
<text x="408.2" y="86">B</text>
<text x="119.8" y="111.5">buffers</text>
<text x="10.3" y="136">C</text>
<text x="408.2" y="136">C</text>
<text x="239.3" y="152.1">flip flops</text>
<text x="119.8" y="158.5">buffers</text>
<text x="10.3" y="186">D</text>
<text x="408.2" y="186">D</text>
<text x="239.3" y="222">flip flops</text>
<text x="10.3" y="236">E</text>
<text x="408.3" y="236">E</text>
<text x="10.3" y="286">F</text>
<text x="35" y="287">1</text>
<text x="85" y="287">2</text>
<text x="135" y="287">3</text>
<text x="185" y="287">4</text>
<text x="235" y="287">5</text>
<text x="285" y="287">6</text>
<text x="335" y="287">7</text>
<text x="385" y="287">8</text>
<text x="408.3" y="286">F</text>
</g>
<g font-size="1.3" fill="#0000c2">
<text x="274.3" y="37.5">Resistor networks reference:</text>
<text x="274.3" y="39.6">RN1 = E9 top</text>
<text x="274.3" y="41.6">RN2 = below RN1</text>
<text x="274.3" y="43.7">...</text>
<text x="274.3" y="45.7">RN11 = above RN12</text>
<text x="274.3" y="47.7">RN12 = E7 bottom</text>
<text x="284.5" y="65.5">R from pin 1 to 2 = 2.2kOhm</text>
<text x="283.2" y="99.8">R from pin 1 to 2 = 2.2kOhm</text>
<text x="275.6" y="106.6">SYMBOL DOES</text>
<text x="275.6" y="108.7">NOT MATCH</text>
<text x="275.6" y="110.7">INTERNAL NETWORK</text>
<text x="141" y="149.8">G and R</text>
<text x="141" y="151.9">are likely</text>
<text x="141" y="153.9">swapped</text>
<text x="274.8" y="182.6">MSB to common pin 222 Ohm</text>
<text x="274.9" y="184.6">Each bit up gets 2x (verified)</text>
</g>
<g font-size="1.3" fill="#006464">
<text x="202.6" y="53.3">VCC</text>
<text x="281.6" y="55.6">2.2k</text>
<text x="197.9" y="61.9">A0</text>
<text x="197.9" y="64.5">A1</text>
<text x="205.4" y="63.3" transform="rotate(-90 205.4 63.3)">VCC</text>
<text x="248.4" y="62.9">F9</text>
<text x="282.5" y="60.7">RN4</text>
<text x="197.9" y="69.6">A3</text>
<text x="197.9" y="67">A2</text>
<text x="208.4" y="69.6">D1</text>
<text x="208.4" y="67">D0</text>
<text x="237.2" y="67">D0</text>
<text x="237.2" y="69.6">D1</text>
<text x="247.7" y="67">Q0</text>
<text x="247.7" y="69.6">Q1</text>
<text x="197.9" y="77.2">A6</text>
<text x="197.9" y="74.6">A5</text>
<text x="197.9" y="72.1">A4</text>
<text x="208.4" y="74.6">D3</text>
<text x="208.4" y="72.1">D2</text>
<text x="237.2" y="72.1">D2</text>
<text x="237.2" y="74.6">D3</text>
<text x="237.2" y="77.2">D4</text>
<text x="247.7" y="72.1">Q2</text>
<text x="247.7" y="74.6">Q3</text>
<text x="247.7" y="77.2">Q4</text>
<text x="282.5" y="77.2">RN3</text>
<text x="197.9" y="82.3">A8</text>
<text x="197.9" y="79.7">A7</text>
<text x="237.2" y="79.7">D5</text>
<text x="237.2" y="82.3">D6</text>
<text x="247.7" y="79.7">Q5</text>
<text x="247.7" y="82.3">Q6</text>
<text x="197.9" y="88.6">WE</text>
<text x="197.9" y="84.8">A9</text>
<text x="237.2" y="89.9">Cp</text>
<text x="237.2" y="84.8">D7</text>
<text x="247.7" y="84.8">Q7</text>
<text x="282.5" y="86.1">RN1</text>
<text x="197.9" y="91.1">CS</text>
<text x="205.4" y="91.7" transform="rotate(-90 205.4 91.7)">GND</text>
<text x="237.2" y="92.4">Mr</text>
<text x="242.9" y="93.2">74LS273</text>
<text x="116.3" y="98.3">F10</text>
<text x="121.5" y="101.8">74LS245</text>
<text x="202.4" y="100">GND</text>
<text x="282.5" y="97.5">RN2</text>
<text x="116.6" y="105.1">A-&gt;B</text>
<text x="116.6" y="102.6">CE</text>
<text x="148.9" y="107.7">1k</text>
<text x="116.6" y="112.7">A6</text>
<text x="116.6" y="110.2">A7</text>
<text x="127.1" y="110.2">B7</text>
<text x="127.1" y="112.7">B6</text>
<text x="116.6" y="117.8">A4</text>
<text x="116.6" y="115.3">A5</text>
<text x="127.1" y="115.3">B5</text>
<text x="127.1" y="117.8">B4</text>
<text x="156.7" y="115.3">GND</text>
<text x="116.6" y="125.4">A1</text>
<text x="116.6" y="122.9">A2</text>
<text x="116.6" y="120.4">A3</text>
<text x="127.1" y="120.4">B3</text>
<text x="127.1" y="122.9">B2</text>
<text x="127.1" y="125.4">B1</text>
<text x="281.6" y="120.4">2.2k</text>
<text x="282.5" y="125.4">RN8</text>
<text x="116.6" y="128">A0</text>
<text x="127.1" y="128">B0</text>
<text x="237.2" y="131.8">D0</text>
<text x="247.7" y="131.8">Q0</text>
<text x="248.4" y="127.7">F8</text>
<text x="126.6" y="137.9">G10</text>
<text x="237.2" y="134.3">D1</text>
<text x="237.2" y="136.9">D2</text>
<text x="247.7" y="134.3">Q1</text>
<text x="247.7" y="136.9">Q2</text>
<text x="116.6" y="141.9">A0</text>
<text x="127.1" y="141.9">B0</text>
<text x="237.2" y="139.4">D3</text>
<text x="237.2" y="141.9">D4</text>
<text x="247.7" y="139.4">Q3</text>
<text x="247.7" y="141.9">Q4</text>
<text x="282.5" y="141.9">RN7</text>
<text x="116.6" y="144.5">A1</text>
<text x="116.6" y="147">A2</text>
<text x="116.6" y="149.6">A3</text>
<text x="127.1" y="149.6">B3</text>
<text x="127.1" y="147">B2</text>
<text x="127.1" y="144.5">B1</text>
<text x="237.2" y="144.5">D5</text>
<text x="237.2" y="147">D6</text>
<text x="237.2" y="149.6">D7</text>
<text x="247.7" y="144.5">Q5</text>
<text x="247.7" y="147">Q6</text>
<text x="247.7" y="149.6">Q7</text>
<text x="116.6" y="152.1">A4</text>
<text x="116.6" y="154.6">A5</text>
<text x="127.1" y="154.6">B5</text>
<text x="127.1" y="152.1">B4</text>
<text x="237.2" y="154.6">Cp</text>
<text x="282.5" y="150.8">RN6</text>
<text x="116.6" y="157.2">A6</text>
<text x="116.6" y="159.7">A7</text>
<text x="127.1" y="159.7">B7</text>
<text x="127.1" y="157.2">B6</text>
<text x="237.2" y="157.2">Mr</text>
<text x="242.9" y="157.9">74LS273</text>
<text x="116.6" y="164.8">A-&gt;B</text>
<text x="116.6" y="167.3">CE</text>
<text x="282.5" y="162.3">RN5</text>
<text x="121.5" y="168.1">74LS245</text>
<text x="202.6" y="187.9">VCC</text>
<text x="281.6" y="190.2">2.2k</text>
<text x="197.9" y="196.6">A0</text>
<text x="205.4" y="197.9" transform="rotate(-90 205.4 197.9)">VCC</text>
<text x="248.4" y="197.6">F7</text>
<text x="281.9" y="195.3">RN12</text>
<text x="197.9" y="199.1">A1</text>
<text x="197.9" y="201.6">A2</text>
<text x="208.4" y="201.6">D0</text>
<text x="237.2" y="201.6">D0</text>
<text x="247.7" y="201.6">Q0</text>
<text x="197.9" y="209.3">A5</text>
<text x="197.9" y="206.7">A4</text>
<text x="197.9" y="204.2">A3</text>
<text x="208.4" y="209.3">D3</text>
<text x="208.4" y="206.7">D2</text>
<text x="208.4" y="204.2">D1</text>
<text x="237.2" y="204.2">D1</text>
<text x="237.2" y="206.7">D2</text>
<text x="237.2" y="209.3">D3</text>
<text x="247.7" y="204.2">Q1</text>
<text x="247.7" y="206.7">Q2</text>
<text x="247.7" y="209.3">Q3</text>
<text x="197.9" y="211.8">A6</text>
<text x="197.9" y="214.3">A7</text>
<text x="237.2" y="211.8">D4</text>
<text x="237.2" y="214.3">D5</text>
<text x="247.7" y="211.8">Q4</text>
<text x="247.7" y="214.3">Q5</text>
<text x="281.9" y="211.8">RN11</text>
<text x="197.9" y="219.4">A9</text>
<text x="197.9" y="216.9">A8</text>
<text x="237.2" y="216.9">D6</text>
<text x="237.2" y="219.4">D7</text>
<text x="247.7" y="216.9">Q6</text>
<text x="247.7" y="219.4">Q7</text>
<text x="281.9" y="220.7">RN10</text>
<text x="197.9" y="225.8">CS</text>
<text x="197.9" y="223.2">WE</text>
<text x="205.4" y="226.3" transform="rotate(-90 205.4 226.3)">GND</text>
<text x="237.2" y="227">Mr</text>
<text x="237.2" y="224.5">Cp</text>
<text x="242.9" y="227.8">74LS273</text>
<text x="282.5" y="232.1">RN9</text>
<text x="197.9" y="239.7">A0</text>
<text x="197.9" y="242.3">A1</text>
<text x="197.9" y="244.8">A2</text>
<text x="205.4" y="241.1" transform="rotate(-90 205.4 241.1)">VCC</text>
<text x="208.4" y="244.8">D0</text>
<text x="197.9" y="249.9">A4</text>
<text x="197.9" y="247.4">A3</text>
<text x="208.4" y="249.9">D2</text>
<text x="208.4" y="247.4">D1</text>
<text x="197.9" y="255">A6</text>
<text x="197.9" y="252.4">A5</text>
<text x="197.9" y="257.5">A7</text>
<text x="208.4" y="252.4">D3</text>
<text x="197.9" y="262.6">A9</text>
<text x="197.9" y="260.1">A8</text>
<text x="197.9" y="268.9">CS</text>
<text x="197.9" y="266.4">WE</text>
<text x="205.4" y="269.5" transform="rotate(-90 205.4 269.5)">GND</text>
</g>
<g font-size="1.3" fill="#000084">
<text x="165.9" y="59.4">PA[0..9]</text>
<text x="92.1" y="107.7">D[0..7]</text>
</g>
<g font-size="1.3" fill="#a90000">
<text x="204.4" y="58.5" transform="rotate(-90 204.4 58.5)">18</text>
<text x="273" y="59.7">4</text>
<text x="273" y="57.1">5</text>
<text x="194.9" y="60.9">5</text>
<text x="194.9" y="63.5">6</text>
<text x="273" y="64.7">2</text>
<text x="273" y="62.2">3</text>
<text x="281.2" y="64.7">1</text>
<text x="194.9" y="71.1">3</text>
<text x="194.9" y="68.6">4</text>
<text x="194.9" y="66">7</text>
<text x="212" y="71.1">12</text>
<text x="212" y="68.6">13</text>
<text x="212" y="66">14</text>
<text x="233" y="66">3</text>
<text x="233" y="68.6">4</text>
<text x="233" y="71.1">7</text>
<text x="253.3" y="66">2</text>
<text x="253.3" y="68.6">5</text>
<text x="253.3" y="71.1">6</text>
<text x="273" y="71.1">2</text>
<text x="281.2" y="71.1">1</text>
<text x="194.9" y="76.2">1</text>
<text x="194.9" y="73.6">2</text>
<text x="212" y="73.6">11</text>
<text x="232.4" y="76.2">13</text>
<text x="233" y="73.6">8</text>
<text x="252.7" y="76.2">12</text>
<text x="253.3" y="73.6">9</text>
<text x="273" y="73.6">3</text>
<text x="273" y="76.2">4</text>
<text x="194.3" y="83.8">15</text>
<text x="194.3" y="81.3">16</text>
<text x="194.3" y="78.7">17</text>
<text x="232.4" y="78.7">14</text>
<text x="232.4" y="81.3">17</text>
<text x="232.4" y="83.8">18</text>
<text x="252.7" y="78.7">15</text>
<text x="252.7" y="81.3">16</text>
<text x="252.7" y="83.8">19</text>
<text x="273" y="82.5">5</text>
<text x="194.3" y="87.6">10</text>
<text x="232.4" y="88.9">11</text>
<text x="273" y="87.6">3</text>
<text x="273" y="85.1">4</text>
<text x="194.9" y="90.1">8</text>
<text x="204.4" y="94.7" transform="rotate(-90 204.4 94.7)">9</text>
<text x="233" y="91.4">1</text>
<text x="273" y="90.1">2</text>
<text x="273" y="94">2</text>
<text x="281.2" y="90.1">1</text>
<text x="281.2" y="94">1</text>
<text x="111.7" y="101.6">19</text>
<text x="273" y="96.5">3</text>
<text x="273" y="99">4</text>
<text x="273" y="101.6">5</text>
<text x="112.3" y="104.1">1</text>
<text x="112.3" y="111.7">8</text>
<text x="112.3" y="109.2">9</text>
<text x="132" y="109.2">11</text>
<text x="132" y="111.7">12</text>
<text x="144.7" y="109.2">2</text>
<text x="144.7" y="111.7">3</text>
<text x="153" y="109.2">1</text>
<text x="112.3" y="119.4">5</text>
<text x="112.3" y="116.8">6</text>
<text x="112.3" y="114.3">7</text>
<text x="132" y="114.3">13</text>
<text x="132" y="116.8">14</text>
<text x="132" y="119.4">15</text>
<text x="144.7" y="114.3">4</text>
<text x="144.7" y="116.8">5</text>
<text x="112.3" y="124.4">3</text>
<text x="112.3" y="121.9">4</text>
<text x="132" y="121.9">16</text>
<text x="132" y="124.4">17</text>
<text x="273" y="124.4">4</text>
<text x="273" y="121.9">5</text>
<text x="112.3" y="127">2</text>
<text x="132" y="127">18</text>
<text x="233" y="130.8">3</text>
<text x="253.3" y="130.8">2</text>
<text x="273" y="129.5">2</text>
<text x="273" y="127">3</text>
<text x="281.2" y="129.5">1</text>
<text x="233" y="133.3">4</text>
<text x="233" y="135.9">7</text>
<text x="253.3" y="133.3">5</text>
<text x="253.3" y="135.9">6</text>
<text x="273" y="135.9">2</text>
<text x="281.2" y="135.9">1</text>
<text x="112.3" y="140.9">2</text>
<text x="112.3" y="143.5">3</text>
<text x="132" y="143.5">17</text>
<text x="132" y="140.9">18</text>
<text x="232.4" y="140.9">13</text>
<text x="232.4" y="143.5">14</text>
<text x="233" y="138.4">8</text>
<text x="252.7" y="140.9">12</text>
<text x="252.7" y="143.5">15</text>
<text x="253.3" y="138.4">9</text>
<text x="273" y="138.4">3</text>
<text x="273" y="140.9">4</text>
<text x="112.3" y="146">4</text>
<text x="112.3" y="148.6">5</text>
<text x="132" y="148.6">15</text>
<text x="132" y="146">16</text>
<text x="232.4" y="146">17</text>
<text x="232.4" y="148.6">18</text>
<text x="252.7" y="146">16</text>
<text x="252.7" y="148.6">19</text>
<text x="273" y="149.8">4</text>
<text x="273" y="147.3">5</text>
<text x="112.3" y="151.1">6</text>
<text x="112.3" y="153.6">7</text>
<text x="132" y="153.6">13</text>
<text x="132" y="151.1">14</text>
<text x="273" y="154.9">2</text>
<text x="273" y="152.4">3</text>
<text x="281.2" y="154.9">1</text>
<text x="112.3" y="156.2">8</text>
<text x="112.3" y="158.7">9</text>
<text x="132" y="158.7">11</text>
<text x="132" y="156.2">12</text>
<text x="233" y="156.2">1</text>
<text x="273" y="158.7">2</text>
<text x="273" y="161.3">3</text>
<text x="281.2" y="158.7">1</text>
<text x="111.7" y="166.3">19</text>
<text x="112.3" y="163.8">1</text>
<text x="273" y="163.8">4</text>
<text x="273" y="191.7">5</text>
<text x="194.9" y="195.6">5</text>
<text x="204.4" y="193.1" transform="rotate(-90 204.4 193.1)">18</text>
<text x="273" y="196.8">3</text>
<text x="273" y="194.3">4</text>
<text x="194.9" y="203.2">4</text>
<text x="194.9" y="198.1">6</text>
<text x="194.9" y="200.6">7</text>
<text x="212" y="203.2">13</text>
<text x="212" y="200.6">14</text>
<text x="233" y="200.6">3</text>
<text x="233" y="203.2">4</text>
<text x="253.3" y="200.6">2</text>
<text x="253.3" y="203.2">5</text>
<text x="273" y="199.4">2</text>
<text x="281.2" y="199.4">1</text>
<text x="194.9" y="208.3">2</text>
<text x="194.9" y="205.7">3</text>
<text x="212" y="208.3">11</text>
<text x="212" y="205.7">12</text>
<text x="233" y="205.7">7</text>
<text x="233" y="208.3">8</text>
<text x="253.3" y="205.7">6</text>
<text x="253.3" y="208.3">9</text>
<text x="273" y="205.7">2</text>
<text x="273" y="208.3">3</text>
<text x="281.2" y="205.7">1</text>
<text x="194.3" y="215.9">16</text>
<text x="194.3" y="213.3">17</text>
<text x="194.9" y="210.8">1</text>
<text x="232.4" y="210.8">13</text>
<text x="232.4" y="213.3">14</text>
<text x="232.4" y="215.9">17</text>
<text x="252.7" y="210.8">12</text>
<text x="252.7" y="213.3">15</text>
<text x="252.7" y="215.9">16</text>
<text x="273" y="210.8">4</text>
<text x="194.3" y="218.4">15</text>
<text x="232.4" y="218.4">18</text>
<text x="252.7" y="218.4">19</text>
<text x="273" y="219.7">4</text>
<text x="273" y="217.1">5</text>
<text x="194.3" y="222.2">10</text>
<text x="194.9" y="224.8">8</text>
<text x="233" y="226">1</text>
<text x="273" y="224.8">2</text>
<text x="273" y="222.2">3</text>
<text x="281.2" y="224.8">1</text>
<text x="204.4" y="229.3" transform="rotate(-90 204.4 229.3)">9</text>
<text x="273" y="228.6">2</text>
<text x="273" y="231.1">3</text>
<text x="273" y="233.7">4</text>
<text x="281.2" y="228.6">1</text>
<text x="194.9" y="238.7">5</text>
<text x="204.4" y="236.3" transform="rotate(-90 204.4 236.3)">18</text>
<text x="194.9" y="241.3">6</text>
<text x="194.9" y="243.8">7</text>
<text x="212" y="243.8">14</text>
<text x="194.9" y="251.4">2</text>
<text x="194.9" y="248.9">3</text>
<text x="194.9" y="246.4">4</text>
<text x="212" y="251.4">11</text>
<text x="212" y="248.9">12</text>
<text x="212" y="246.4">13</text>
<text x="194.3" y="256.5">17</text>
<text x="194.9" y="254">1</text>
<text x="194.3" y="261.6">15</text>
<text x="194.3" y="259.1">16</text>
<text x="194.9" y="267.9">8</text>
<text x="204.4" y="272.5" transform="rotate(-90 204.4 272.5)">9</text>
</g>
<g font-size="1.3" fill="#0f0f0f">
<text x="189.2" y="60.8">PA0</text>
<text x="189.2" y="65.9">PA2</text>
<text x="189.2" y="63.4">PA1</text>
<text x="228.6" y="65.9">B3</text>
<text x="189.2" y="68.5">PA3</text>
<text x="189.2" y="71">PA4</text>
<text x="228.6" y="68.5">B2</text>
<text x="228.6" y="71">B1</text>
<text x="189.2" y="73.5">PA5</text>
<text x="189.2" y="76.1">PA6</text>
<text x="228.6" y="76.1">B0</text>
<text x="228.6" y="73.5">B0</text>
<text x="189.2" y="81.2">PA8</text>
<text x="189.2" y="78.6">PA7</text>
<text x="189.2" y="83.7">PA9</text>
<text x="228.6" y="81.2">B2</text>
<text x="228.6" y="83.7">B3</text>
<text x="228.6" y="78.6">B1</text>
<text x="269.2" y="78.6">GND5</text>
<text x="189.2" y="90">GND</text>
<text x="226.1" y="91.3">RST</text>
<text x="104.1" y="104">SHRD</text>
<text x="107.9" y="109.1">D0</text>
<text x="107.9" y="111.6">D1</text>
<text x="107.9" y="114.2">D2</text>
<text x="107.9" y="119.3">D4</text>
<text x="107.9" y="116.7">D3</text>
<text x="138.3" y="119.3">B0</text>
<text x="107.9" y="124.3">D6</text>
<text x="107.9" y="121.8">D5</text>
<text x="138.3" y="124.3">B2</text>
<text x="138.3" y="121.8">B1</text>
<text x="107.9" y="126.9">D7</text>
<text x="138.3" y="126.9">B3</text>
<text x="227.3" y="130.7">R3</text>
<text x="227.3" y="133.2">R2</text>
<text x="227.3" y="135.8">R1</text>
<text x="107.9" y="140.8">D0</text>
<text x="107.9" y="143.4">D1</text>
<text x="137" y="140.8">G0</text>
<text x="137" y="143.4">G1</text>
<text x="227.3" y="140.8">G3</text>
<text x="227.3" y="138.3">R0</text>
<text x="227.3" y="143.4">G2</text>
<text x="269.2" y="143.4">GND5</text>
<text x="107.9" y="148.5">D3</text>
<text x="107.9" y="145.9">D2</text>
<text x="137" y="145.9">G2</text>
<text x="137" y="148.5">G3</text>
<text x="227.3" y="148.5">G0</text>
<text x="227.3" y="145.9">G1</text>
<text x="107.9" y="151">D4</text>
<text x="107.9" y="153.5">D5</text>
<text x="137" y="151">R0</text>
<text x="137" y="153.5">R1</text>
<text x="224.8" y="153.5">PXLCLK 11</text>
<text x="107.9" y="158.6">D7</text>
<text x="107.9" y="156.1">D6</text>
<text x="137" y="156.1">R2</text>
<text x="137" y="158.6">R3</text>
<text x="269.2" y="166.2">GND5</text>
<text x="189.2" y="198">PA1</text>
<text x="189.2" y="195.5">PA0</text>
<text x="189.2" y="203.1">PA3</text>
<text x="189.2" y="200.5">PA2</text>
<text x="228.6" y="200.5">R3</text>
<text x="228.6" y="203.1">R2</text>
<text x="189.2" y="208.2">PA5</text>
<text x="189.2" y="205.6">PA4</text>
<text x="228.6" y="205.6">R1</text>
<text x="228.6" y="208.2">R0</text>
<text x="189.2" y="210.7">PA6</text>
<text x="189.2" y="215.8">PA8</text>
<text x="189.2" y="213.2">PA7</text>
<text x="228.6" y="210.7">G3</text>
<text x="228.6" y="213.2">G2</text>
<text x="228.6" y="215.8">G1</text>
<text x="269.2" y="213.2">GND5</text>
<text x="189.2" y="218.3">PA9</text>
<text x="228.6" y="218.3">G0</text>
<text x="189.2" y="224.7">GND</text>
<text x="224.8" y="223.4">PXLCLK 11</text>
<text x="224.8" y="225.9">RST</text>
<text x="204.5" y="229.7">GND</text>
<text x="204.5" y="233.6">VCC</text>
<text x="189.2" y="238.6">PA0</text>
<text x="269.2" y="236.1">GND5</text>
<text x="189.2" y="241.2">PA1</text>
<text x="189.2" y="243.7">PA2</text>
<text x="189.2" y="246.3">PA3</text>
<text x="189.2" y="248.8">PA4</text>
<text x="189.2" y="251.3">PA5</text>
<text x="189.2" y="256.4">PA7</text>
<text x="189.2" y="253.9">PA6</text>
<text x="189.2" y="259">PA8</text>
<text x="189.2" y="261.5">PA9</text>
<text x="189.2" y="265.3">GBWE10</text>
<text x="189.2" y="267.8">GND</text>
<text x="204.5" y="272.9">GND</text>
</g>
<g font-size="1.3" fill="#725600">
<text x="181.3" y="88.6">REDWE</text>
<text x="217.3" y="89.9">PXLCLK</text>
<text x="288.5" y="91.1">RED</text>
<text x="96.5" y="102.6">R_CS</text>
<text x="293.6" y="155.9">BLUE</text>
<text x="219.7" y="157.2">RST</text>
<text x="100.3" y="167.3">GB_CS</text>
<text x="101.2" y="164.8">SHRD</text>
<text x="289.8" y="202.9">GREEN</text>
<text x="182.4" y="223.2">GBWE</text>
</g>
<g font-size="1.2" fill="#006464">
<text x="209" y="57.3">G9</text>
<text x="211" y="92" transform="rotate(-90 211 92)">MN2114</text>
<text x="208.7" y="192.2">G8</text>
<text x="211.3" y="226.8" transform="rotate(-90 211.3 226.8)">MN2114</text>
<text x="208.7" y="235.4">G7</text>
<text x="211.3" y="269.5" transform="rotate(-90 211.3 269.5)">MN2114</text>
</g>
<g font-size=".8" fill="#840000">
<text x="205.1" y="71.4" transform="rotate(-90 205.1 71.4)">STATIC RAM</text>
<text x="205.1" y="77.7" transform="rotate(-90 205.1 77.7)">4096 BIT</text>
<text x="205.1" y="206" transform="rotate(-90 205.1 206)">STATIC RAM</text>
<text x="205.1" y="212.3" transform="rotate(-90 205.1 212.3)">4096 BIT</text>
<text x="205.1" y="249.2" transform="rotate(-90 205.1 249.2)">STATIC RAM</text>
<text x="205.1" y="255.5" transform="rotate(-90 205.1 255.5)">4096 BIT</text>
</g>
</svg>
